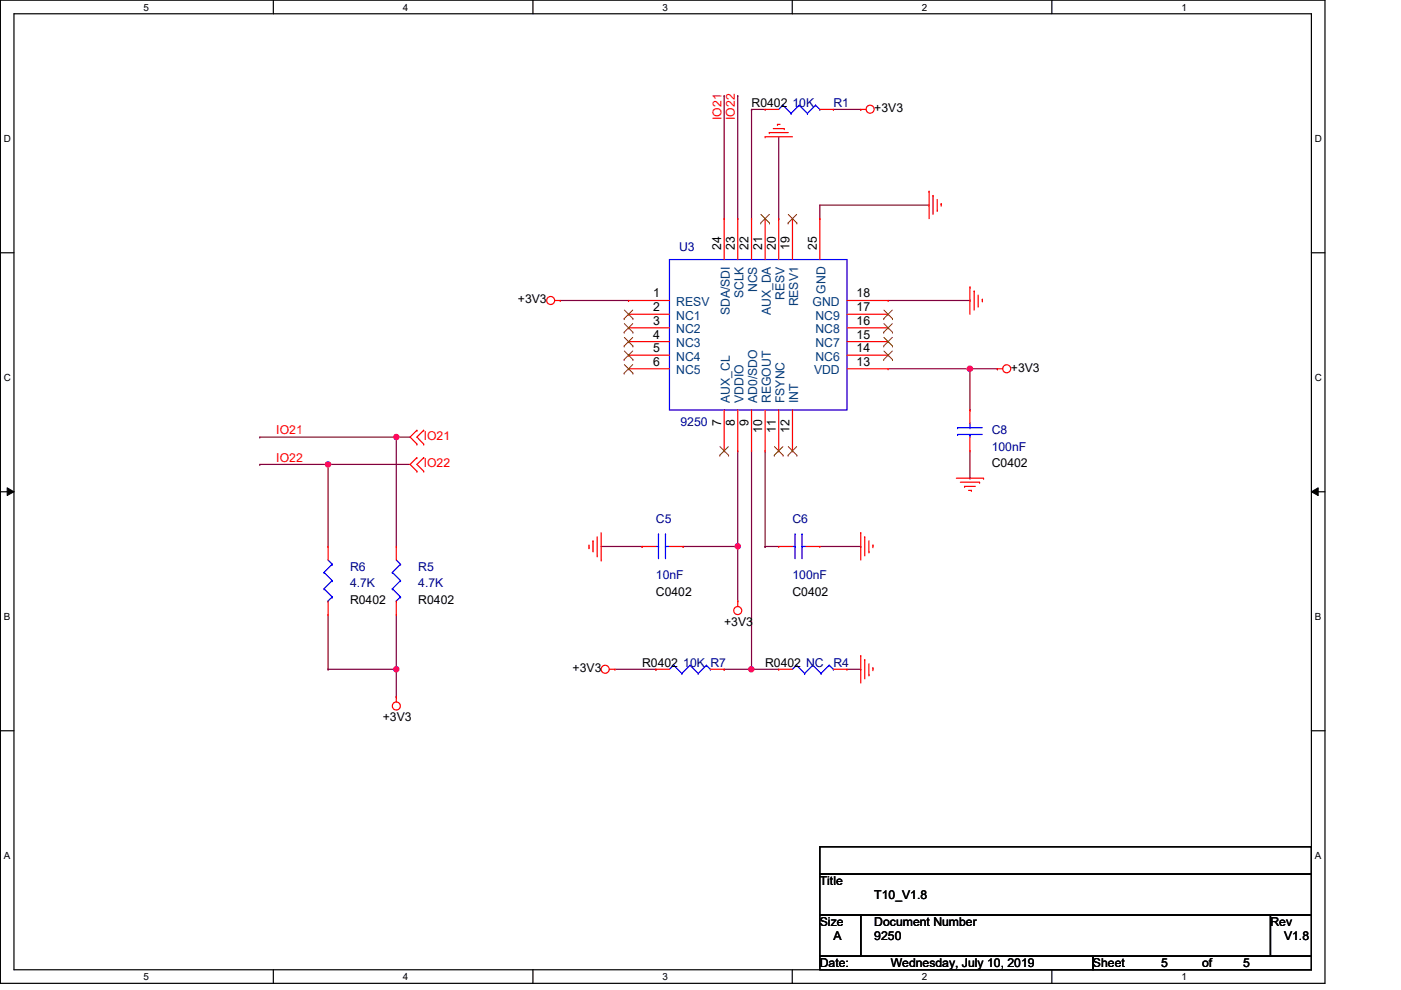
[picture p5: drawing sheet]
<svg xmlns="http://www.w3.org/2000/svg" width="297mm" height="210mm" viewBox="0 0 297 210" stroke-linecap="round" stroke-linejoin="round" font-family="sans-serif">
<path d="M.1 0h280.8v208.5h-280.8zM3 2.9h275v202.7h-275z" fill="none" stroke="#000" stroke-width=".25"/>
<g fill="#fff">
<path d="M30.4 .3h1.2v2.4h-1.2z"/>
<path d="M30.4 205.9h1.2v2.3h-1.2z"/>
</g>
<path d="M58 0v2.9M58 205.6v2.9" fill="none" stroke="#000" stroke-width=".25"/>
<g fill="#fff">
<path d="M85.4 .3h1.2v2.4h-1.2z"/>
<path d="M85.4 205.9h1.2v2.3h-1.2z"/>
</g>
<path d="M113 0v2.9M113 205.6v2.9" fill="none" stroke="#000" stroke-width=".25"/>
<g fill="#fff">
<path d="M140.5 .3h1.1v2.4h-1.1z"/>
<path d="M140.5 205.9h1.1v2.3h-1.1z"/>
</g>
<path d="M168 0v2.9M168 205.6v2.9" fill="none" stroke="#000" stroke-width=".25"/>
<g fill="#fff">
<path d="M195.4 .3h1.2v2.4h-1.2z"/>
<path d="M195.4 205.9h1.2v2.3h-1.2z"/>
</g>
<path d="M223 0v2.9M223 205.6v2.9" fill="none" stroke="#000" stroke-width=".25"/>
<g fill="#fff">
<path d="M250.5 .3h1.1v2.4h-1.1z"/>
<path d="M250.5 205.9h1.1v2.3h-1.1z"/>
<path d="M.8 28.2h1.5v2.4h-1.5z"/>
<path d="M278.8 28.2h1.4v2.4h-1.4z"/>
<path d="M.8 78.9h1.5v2.3h-1.5z"/>
<path d="M278.8 78.9h1.4v2.3h-1.4z"/>
</g>
<path d="M.1 53.6h2.9M278 53.6h2.9" fill="none" stroke="#000" stroke-width=".25"/>
<g fill="#fff">
<path d="M.8 129.6h1.4v2.3h-1.4z"/>
<path d="M278.8 129.6h1.3v2.3h-1.3z"/>
</g>
<path d="M.1 104.3h2.9M278 104.3h2.9" fill="none" stroke="#000" stroke-width=".25"/>
<path d="M1.5 103.4l1.5 .9-1.5 .8zM278 104.3l1.5-.9v1.7z" fill="#000"/>
<path d="M1.5 103.4l1.5 .9-1.5 .8zM278 104.3l1.5-.9v1.7z" fill="none" stroke="#000" stroke-width=".21"/>
<g fill="#fff">
<path d="M.8 180.3h1.4v2.3h-1.4z"/>
<path d="M278.8 180.3h1.3v2.3h-1.3z"/>
</g>
<path d="M.1 154.9h2.9M278 154.9h2.9" fill="none" stroke="#000" stroke-width=".25"/>
<g fill="none" stroke="#7f003f" stroke-width=".25">
<path d="M153.5 20.3h.1M153.5 20.3v26.1M156.4 20.3h.1M156.4 20.3v26.1M159.3 23.2h.1M159.3 23.2v23.2M165.1 29v17.4M165.1 46.4h.1M173.8 46.4h.1M197 43.5h.1M197 43.5h-23.2v2.9M188.3 63.7h17.4"/>
<path d="M205.7 63.7h.1M159.3 95.6v46.3M205.7 95.6v5.8M156.4 115.9h.1M156.4 115.9v11.5M205.7 101.4h.1M159.3 141.9h.1"/>
</g>
<circle cx="159.3" cy="141.9" r=".56" fill="#f0f"/>
<circle cx="159.3" cy="141.9" r=".56" fill="none" stroke="#f0f" stroke-width=".25"/>
<path d="M159.3 23.2h.1M159.3 23.2h2.9M176.7 23.2h5.8M182.5 23.2h.1M118.8 63.7h14.5M133.3 63.7h.1M156.4 95.6v20.3M156.4 115.9h.1M159.3 141.9h.1M159.3 141.9h5.8M179.6 141.9h2.9M182.5 141.9h.1" fill="none" stroke="#7f003f" stroke-width=".25"/>
<circle cx="156.4" cy="115.8" r=".56" fill="#f0f"/>
<circle cx="156.4" cy="115.8" r=".56" fill="none" stroke="#f0f" stroke-width=".25"/>
<path d="M188.3 78.2h17.4M205.7 78.2h.1M162.2 95.6v20.3M127.5 115.9h8.6M136.1 115.9h.1M144.9 115.9h.1M144.9 115.9h11.5M162.2 115.9h.1M162.2 115.9h2.9M173.8 115.9h8.7M182.5 115.9h.1" fill="none" stroke="#7f003f" stroke-width=".25"/>
<circle cx="205.6" cy="78.2" r=".56" fill="#f0f"/>
<circle cx="205.6" cy="78.2" r=".56" fill="none" stroke="#f0f" stroke-width=".25"/>
<path d="M211.5 78.2h.1M211.5 78.2h-5.8v8.7M69.6 98.5h.1M69.6 98.5h17.3M69.6 98.5v17.4M84 92.7h.1M84 92.7h2.9M205.7 86.9h.1" fill="none" stroke="#7f003f" stroke-width=".25"/>
<circle cx="69.5" cy="98.5" r=".56" fill="#f0f"/>
<circle cx="69.5" cy="98.5" r=".56" fill="none" stroke="#f0f" stroke-width=".25"/>
<path d="M84 92.7h.1M84 92.7v23.2" fill="none" stroke="#7f003f" stroke-width=".25"/>
<circle cx="84" cy="92.7" r=".56" fill="#f0f"/>
<circle cx="84" cy="92.7" r=".56" fill="none" stroke="#f0f" stroke-width=".25"/>
<path d="M69.6 130.3v11.6M84 130.3v11.6M69.6 141.9h.1M69.6 141.9h14.4M84 141.9h.1" fill="none" stroke="#7f003f" stroke-width=".25"/>
<circle cx="84" cy="141.9" r=".56" fill="#f0f"/>
<circle cx="84" cy="141.9" r=".56" fill="none" stroke="#f0f" stroke-width=".25"/>
<path d="M55.1 92.7h.1M55.1 98.5h.1M55.1 92.7h28.9M55.1 98.5h14.5M84 147.7h.1M84 141.9v5.8M130.4 141.9h8.7M139.1 141.9h.1M153.5 141.9h.1M153.5 141.9h5.8" fill="none" stroke="#7f003f" stroke-width=".25"/>
<g fill="none" stroke="#f00" stroke-width=".25">
<path d="M162.2 29h.1M162.2 23.2h.1M162.2 23.2h2.9M162.2 29h5.8M163.1 28.1h.1M163.1 28.1h4M164 27.3h2.3M164.8 26.4h.1M164.8 26.4h.6M166.3 27.3h.1M173.8 23.2h2.9M176.7 23.2h.1"/>
<path d="M182.5 23.2h.1M182.5 23.2h1.1M153.5 46.4h.1M153.5 46.4v8.6M156.4 46.4h.1M156.4 46.4v8.6M159.3 46.4h.1M159.3 46.4v8.6M162.2 46.4h.1M162.2 46.4v8.6M165.1 46.4h.1M165.1 46.4v8.6"/>
<path d="M168 46.4h.1M168 46.4v8.6M173.8 46.4h.1M173.8 46.4v8.6M197 40.6h.1M197 40.6v5.8M197.8 41.4h.1M197.8 41.4v4.1M198.7 44.6h.1M198.7 42.3v2.3M199.6 43.2h.1M199.6 43.2v.5"/>
<path d="M117.6 63.7h1.2M118.8 63.7h.1M133.3 63.7h.1M133.3 66.6h.1M133.3 69.5h.1M133.3 72.4h.1M133.3 75.3h.1M133.3 78.2h.1M133.3 78.2h8.6M133.3 63.7h8.6M133.3 66.6h8.6M133.3 69.5h8.6"/>
<path d="M133.3 72.4h8.6M133.3 75.3h8.6M179.6 78.2h8.7M179.6 63.7h8.7M179.6 66.6h8.7M179.6 69.5h8.7M179.6 72.4h8.7M179.6 75.3h8.7M188.3 78.2h.1M188.3 75.3h.1M188.3 72.4h.1M188.3 69.5h.1"/>
<path d="M188.3 66.6h.1M188.3 63.7h.1M205.7 60.8h.1M205.7 60.8v5.8M206.5 61.7h.1M206.5 61.7v4M207.4 64.9h.1M207.4 62.6v2.3M208.3 63.5h.1M208.3 63.5v.5M211.5 78.2h.1M211.5 78.2h1.1"/>
<path d="M88.4 97h.1M88.4 99.9h.1M88.4 91.2h.1M88.4 94.1h.1M88.4 97l-1.5 1.5 1.5 1.4M88.4 91.2l-1.5 1.5 1.5 1.4M89.8 99.9h.1M89.8 97h.1M89.8 94.1h.1M89.8 91.2h.1M89.8 97l-1.4 1.5 1.4 1.4M89.8 91.2l-1.4 1.5 1.4 1.4"/>
<path d="M153.5 95.6h.1M153.5 86.9v8.7M156.4 95.6h.1M156.4 86.9v8.7M159.3 95.6h.1M159.3 86.9v8.7M162.2 95.6h.1M162.2 86.9v8.7M165.1 95.6h.1M165.1 86.9v8.7M168 95.6h.1M168 86.9v8.7"/>
<path d="M205.7 95.6h.1M205.7 86.9h.1M205.7 86.9v2.9M205.7 92.7v2.9M69.6 115.9h.1M69.6 115.9v2.8M84 115.9h.1M84 115.9v2.8M124.9 116.1h.1M124.9 115.6v.5M125.7 114.7h.1M125.7 114.7v2.3"/>
<path d="M126.6 117.9h.1M126.6 113.8v4.1M127.5 118.7h.1M127.5 112.9v5.8M136.1 115.9h.1M136.1 115.9h3M141.9 115.9h3M144.9 115.9h.1M165.1 115.9h.1M165.1 115.9h2.9M170.9 115.9h2.9M173.8 115.9h.1"/>
<path d="M182.5 112.9h.1M182.5 112.9v5.8M183.3 113.8h.1M183.3 113.8v4.1M184.2 117h.1M184.2 114.7v2.3M185.1 115.6h.1M185.1 115.6v.5M202.8 101.4h5.7M203.6 102.2h4.1M204.5 103.1h.1M204.5 103.1h2.3"/>
<path d="M205.4 104h.5M205.9 104h.1M207.7 102.2h.1M208.5 101.4h.1M69.6 130.3h.1M69.6 127.4v2.9M84 130.3h.1M84 127.4v2.9M156.4 127.4h.1M156.4 127.4v1.2M182.5 139h.1M182.5 139v5.8"/>
<path d="M183.3 139.9h.1M183.3 139.9v4M84 147.7h.1M84 147.7v1.1M129.2 141.9h1.2M130.4 141.9h.1M139.1 141.9h.1M139.1 141.9h2.8M150.6 141.9h2.9M153.5 141.9h.1M165.1 141.9h.1M165.1 141.9h2.9"/>
<path d="M176.7 141.9h2.9M179.6 141.9h.1M184.2 143.1h.1M184.2 140.8v2.3M185.1 141.6h.1M185.1 141.6v.6"/>
<circle cx="184.5" cy="23.2" r=".85"/>
<circle cx="116.7" cy="63.7" r=".85"/>
<circle cx="213.4" cy="78.2" r=".85"/>
<circle cx="156.4" cy="129.5" r=".85"/>
<circle cx="84" cy="149.7" r=".85"/>
<circle cx="128.3" cy="141.9" r=".85"/>
</g>
<path d="M173.8 179.5h104.2v5.8h-104.2zM173.8 185.3h104.2v8.7h-104.2zM173.8 194h8.7v8.7h-8.7zM182.5 194h86.9v8.7h-86.9zM269.4 194h8.6v8.7h-8.6zM173.8 202.7h57.9v2.9h-57.9zM231.7 202.7h46.3v2.9h-46.3z" fill="none" stroke="#000" stroke-width=".25"/>
<g fill="none" stroke="#00f" stroke-width=".25">
<path d="M166 22.3h.1M166 22.3l-.9 .9M166 22.3l1.7 1.7M167.7 24h.1M169.5 22.3h.1M169.5 22.3l-1.8 1.7M169.5 22.3l1.7 1.7M171.2 24h.1M172.9 22.3h.1M172.9 22.3l-1.7 1.7M172.9 22.3l.9 .9M173.8 23.2h.1"/>
<path d="M141.9 55h37.7v31.9h-37.7zM203 90.7h.1M203 92.1h.1M203 90.7h5.3M203 92.1h5.3M205.7 92.1h.1M205.7 90.7h.1M205.7 89.8v.9M205.7 92.1v.6M69.6 118.7l.8 .9M70.4 119.6h.1M70.4 119.6l-1.7 1.8"/>
<path d="M84 118.7l.9 .9M84.9 119.6h.1M84.9 119.6l-1.7 1.8M139.1 115.9h.5M139.6 115.9h.1M139.6 113.2h.1M139.6 113.2v5.2M141.1 113.2h.1M141.1 115.9h.1M141.1 115.9h.8M141.1 113.2v5.2M168 115.9h.6"/>
<path d="M168.6 115.9h.1M168.6 113.2h.1M168.6 113.2v5.2M170 113.2h.1M170 115.9h.1M170 115.9h.9M170 113.2v5.2M68.7 121.4h.1M68.7 124.8h.1M68.7 121.4l1.7 1.7M68.7 124.8l1.7 1.8M69.6 127.4h.1"/>
<path d="M70.4 123.1h.1M70.4 126.6h.1M70.4 123.1l-1.7 1.7M70.4 126.6l-.8 .8M83.2 121.4h.1M83.2 124.8h.1M83.2 121.4l1.7 1.7M83.2 124.8l1.7 1.8M84 127.4h.1M84.9 123.1h.1M84.9 126.6h.1M84.9 123.1l-1.7 1.7"/>
<path d="M84.9 126.6l-.9 .8M142.8 141.1h.1M142.8 141.1l-.9 .8M142.8 141.1l1.8 1.7M144.6 142.8h.1M146.3 141.1h.1M146.3 141.1l-1.7 1.7M146.3 141.1l1.7 1.7M148 142.8h.1M149.8 141.1h.1M149.8 141.1l-1.8 1.7M149.8 141.1l.8 .8"/>
<path d="M150.6 141.9h.1M168.9 141.1h.1M168.9 141.1l-.9 .8M168.9 141.1l1.7 1.7M170.6 142.8h.1M172.3 141.1h.1M172.3 141.1l-1.7 1.7M172.3 141.1l1.8 1.7M174.1 142.8h.1M175.8 141.1h.1M175.8 141.1l-1.7 1.7M175.8 141.1l.9 .8"/>
<path d="M176.7 141.9h.1"/>
</g>
<g fill="none" stroke="#7f3f00" stroke-width=".21">
<path d="M161.3 47.3h.1M161.3 45.5l1.8 1.8M163.1 45.5l-1.8 1.8M163.1 47.3h.1M167.1 47.3h.1M167.1 45.5l1.8 1.8M168.9 45.5l-1.8 1.8M168.9 47.3h.1M132.3 67.6h.1M132.3 70.4h.1M132.3 73.4h.1M132.3 76.2h.1"/>
<path d="M132.3 79.1h.1M132.4 65.7l1.8 1.9M132.4 68.6l1.8 1.8M132.4 71.5l1.8 1.9M132.4 74.4l1.8 1.8M132.4 77.3l1.8 1.8M134.2 65.7l-1.9 1.9M134.2 68.6l-1.9 1.8M134.2 71.5l-1.9 1.9M134.2 74.4l-1.9 1.8M134.2 77.3l-1.9 1.8M134.2 67.6h.1"/>
<path d="M134.2 70.4h.1M134.2 73.4h.1M134.2 76.2h.1M134.2 79.1h.1M187.4 76.2h.1M187.4 73.4h.1M187.4 70.4h.1M187.4 67.6h.1M187.4 74.4l1.8 1.8M187.4 71.5l1.8 1.9M187.4 68.6l1.8 1.8M187.4 65.7l1.8 1.9"/>
<path d="M189.2 74.4l-1.8 1.8M189.2 71.5l-1.8 1.9M189.2 68.6l-1.8 1.8M189.2 65.7l-1.8 1.9M189.2 76.2h.1M189.2 73.4h.1M189.2 70.4h.1M189.2 67.6h.1M152.6 96.5h.1M152.7 94.7l1.8 1.8M154.4 94.7l-1.8 1.8M154.5 96.5h.1"/>
<path d="M164.2 96.5h.1M164.2 94.7l1.8 1.8M166 94.7l-1.8 1.8M166 96.5h.1M167.1 96.5h.1M167.1 94.7l1.8 1.8M168.9 94.7l-1.8 1.8M168.9 96.5h.1"/>
</g>
<circle cx="159.3" cy="141.9" r=".56" fill="#f0f"/>
<circle cx="159.3" cy="141.9" r=".56" fill="none" stroke="#f0f" stroke-width=".25"/>
<circle cx="156.4" cy="115.8" r=".56" fill="#f0f"/>
<circle cx="156.4" cy="115.8" r=".56" fill="none" stroke="#f0f" stroke-width=".25"/>
<circle cx="205.6" cy="78.2" r=".56" fill="#f0f"/>
<circle cx="205.6" cy="78.2" r=".56" fill="none" stroke="#f0f" stroke-width=".25"/>
<circle cx="69.5" cy="98.5" r=".56" fill="#f0f"/>
<circle cx="69.5" cy="98.5" r=".56" fill="none" stroke="#f0f" stroke-width=".25"/>
<circle cx="84" cy="92.7" r=".56" fill="#f0f"/>
<circle cx="84" cy="92.7" r=".56" fill="none" stroke="#f0f" stroke-width=".25"/>
<circle cx="84" cy="141.9" r=".56" fill="#f0f"/>
<circle cx="84" cy="141.9" r=".56" fill="none" stroke="#f0f" stroke-width=".25"/>
<g font-size="2.6">
<text x="159.3" y="22.6">R0402</text>
<text x="185.4" y="23.8">+3V3</text>
<text x="152.9" y="53" transform="rotate(-90 152.9 53)">24</text>
<text x="155.8" y="53" transform="rotate(-90 155.8 53)">23</text>
<text x="158.7" y="53" transform="rotate(-90 158.7 53)">22</text>
<text x="161.6" y="53" transform="rotate(-90 161.6 53)">21</text>
<text x="164.5" y="53" transform="rotate(-90 164.5 53)">20</text>
<text x="167.4" y="53" transform="rotate(-90 167.4 53)">19</text>
<text x="173.2" y="53" transform="rotate(-90 173.2 53)">25</text>
<text x="109.8" y="64.3">+3V3</text>
<text x="138.5" y="63.1">1</text>
<text x="138.5" y="66">2</text>
<text x="181.6" y="66">17</text>
<text x="181.6" y="63.1">18</text>
<text x="138.5" y="68.9">3</text>
<text x="138.5" y="71.8">4</text>
<text x="181.6" y="71.8">15</text>
<text x="181.6" y="68.9">16</text>
<text x="138.5" y="74.7">5</text>
<text x="138.5" y="77.6">6</text>
<text x="181.6" y="77.6">13</text>
<text x="181.6" y="74.7">14</text>
<text x="214.3" y="78.8">+3V3</text>
<text x="152.9" y="90.4" transform="rotate(-90 152.9 90.4)">7</text>
<text x="155.8" y="90.4" transform="rotate(-90 155.8 90.4)">8</text>
<text x="158.7" y="90.4" transform="rotate(-90 158.7 90.4)">9</text>
<text x="161.6" y="91.8" transform="rotate(-90 161.6 91.8)">10</text>
<text x="164.5" y="91.8" transform="rotate(-90 164.5 91.8)">11</text>
<text x="167.4" y="91.8" transform="rotate(-90 167.4 91.8)">12</text>
<text x="210.3" y="99.1">C0402</text>
<text x="74.2" y="128">R0402</text>
<text x="88.7" y="128">R0402</text>
<text x="139.1" y="126.3">C0402</text>
<text x="168" y="126.3">C0402</text>
<text x="153.5" y="132.7">+3V3</text>
<text x="121.4" y="142.5">+3V3</text>
<text x="136.1" y="141.4">R0402</text>
<text x="162.2" y="141.4">R0402 NC</text>
<text x="81.1" y="152.9">+3V3</text>
<text x="173.8" y="187.7">Title</text>
<text x="185.4" y="190.6">T10_V1.8</text>
<text x="173.8" y="196.3">Size</text>
<text x="185.4" y="196.3">Document Number</text>
<text x="269.4" y="196.3">Rev</text>
<text x="176.7" y="199.3">A</text>
<text x="185.4" y="199.3">9250</text>
<text x="272.2" y="199.3">V1.8</text>
<text x="173.8" y="205.1">Date:</text>
<text x="188.8" y="205.1">Wednesday, July 10, 2019</text>
<text x="231.7" y="205.1">Sheet</text>
<text x="246.2" y="205.1">5</text>
<text x="254.9" y="205.1">of</text>
<text x="263.6" y="205.1">5</text>
</g>
<g font-size="2.6" fill="#00007f">
<text x="168" y="22.6">10K</text>
<text x="176.7" y="22.6">R1</text>
<text x="144" y="53.3">U3</text>
<text x="144.3" y="90.4">9250</text>
<text x="210.3" y="92.1">C8</text>
<text x="210.3" y="95.6">100nF</text>
<text x="139.1" y="111">C5</text>
<text x="168" y="111">C6</text>
<text x="74.2" y="121.1">R6</text>
<text x="74.2" y="124.5">4.7K</text>
<text x="88.7" y="121.1">R5</text>
<text x="88.7" y="124.5">4.7K</text>
<text x="139.1" y="122.8">10nF</text>
<text x="168" y="122.8">100nF</text>
<text x="144.9" y="141.4">10K R7</text>
<text x="176.7" y="141.4">R4</text>
</g>
<g font-size="2.6" fill="#f00">
<text x="152.9" y="25.5" transform="rotate(-90 152.9 25.5)">IO21</text>
<text x="155.8" y="25.5" transform="rotate(-90 155.8 25.5)">IO22</text>
<text x="58.6" y="92.1">IO21</text>
<text x="89.8" y="93.3">IO21</text>
<text x="58.6" y="97.9">IO22</text>
<text x="89.8" y="99.1">IO22</text>
</g>
<g font-size="2.6" fill="#003f7f">
<text x="143.4" y="64.9">RESV</text>
<text x="157.6" y="63.2" transform="rotate(-90 157.6 63.2)">SCLK</text>
<text x="160.6" y="61.9" transform="rotate(-90 160.6 61.9)">NCS</text>
<text x="166.3" y="63.5" transform="rotate(-90 166.3 63.5)">RESV</text>
<text x="169.2" y="65" transform="rotate(-90 169.2 65)">RESV1</text>
<text x="172.3" y="64.9">GND</text>
<text x="175" y="62.2" transform="rotate(-90 175 62.2)">GND</text>
<text x="143.4" y="67.8">NC1</text>
<text x="143.4" y="70.7">NC2</text>
<text x="154.8" y="66.8" transform="rotate(-90 154.8 66.8)">SDA/SDI</text>
<text x="163.4" y="66.8" transform="rotate(-90 163.4 66.8)">AUX_DA</text>
<text x="172.9" y="70.7">NC8</text>
<text x="172.9" y="67.8">NC9</text>
<text x="143.4" y="73.6">NC3</text>
<text x="143.4" y="76.5">NC4</text>
<text x="172.9" y="76.5">NC6</text>
<text x="172.9" y="73.6">NC7</text>
<text x="143.4" y="79.4">NC5</text>
<text x="172.6" y="79.4">VDD</text>
<text x="154.8" y="85.5" transform="rotate(-90 154.8 85.5)">AUX_CL</text>
<text x="157.6" y="85.5" transform="rotate(-90 157.6 85.5)">VDDIO</text>
<text x="160.6" y="85.5" transform="rotate(-90 160.6 85.5)">AD0/SDO</text>
<text x="163.4" y="85.5" transform="rotate(-90 163.4 85.5)">REGOUT</text>
<text x="166.3" y="85.5" transform="rotate(-90 166.3 85.5)">FSYNC</text>
<text x="169.2" y="85.5" transform="rotate(-90 169.2 85.5)">INT</text>
</g>
<g font-size="2.1">
<text x="30.4" y="2.2">5</text>
<text x="85.4" y="2.2">4</text>
<text x="140.5" y="2.2">3</text>
<text x="195.4" y="2.2">2</text>
<text x="250.5" y="2.2">1</text>
<text x=".8" y="30.1">D</text>
<text x="278.8" y="30.1">D</text>
<text x=".8" y="80.8">C</text>
<text x="278.8" y="80.8">C</text>
<text x=".8" y="131.5">B</text>
<text x="278.8" y="131.5">B</text>
<text x=".8" y="182.2">A</text>
<text x="278.8" y="182.2">A</text>
<text x="30.4" y="207.8">5</text>
<text x="85.4" y="207.8">4</text>
<text x="140.5" y="207.8">3</text>
<text x="195.4" y="207.8">2</text>
<text x="250.5" y="207.8">1</text>
</g>
</svg>
